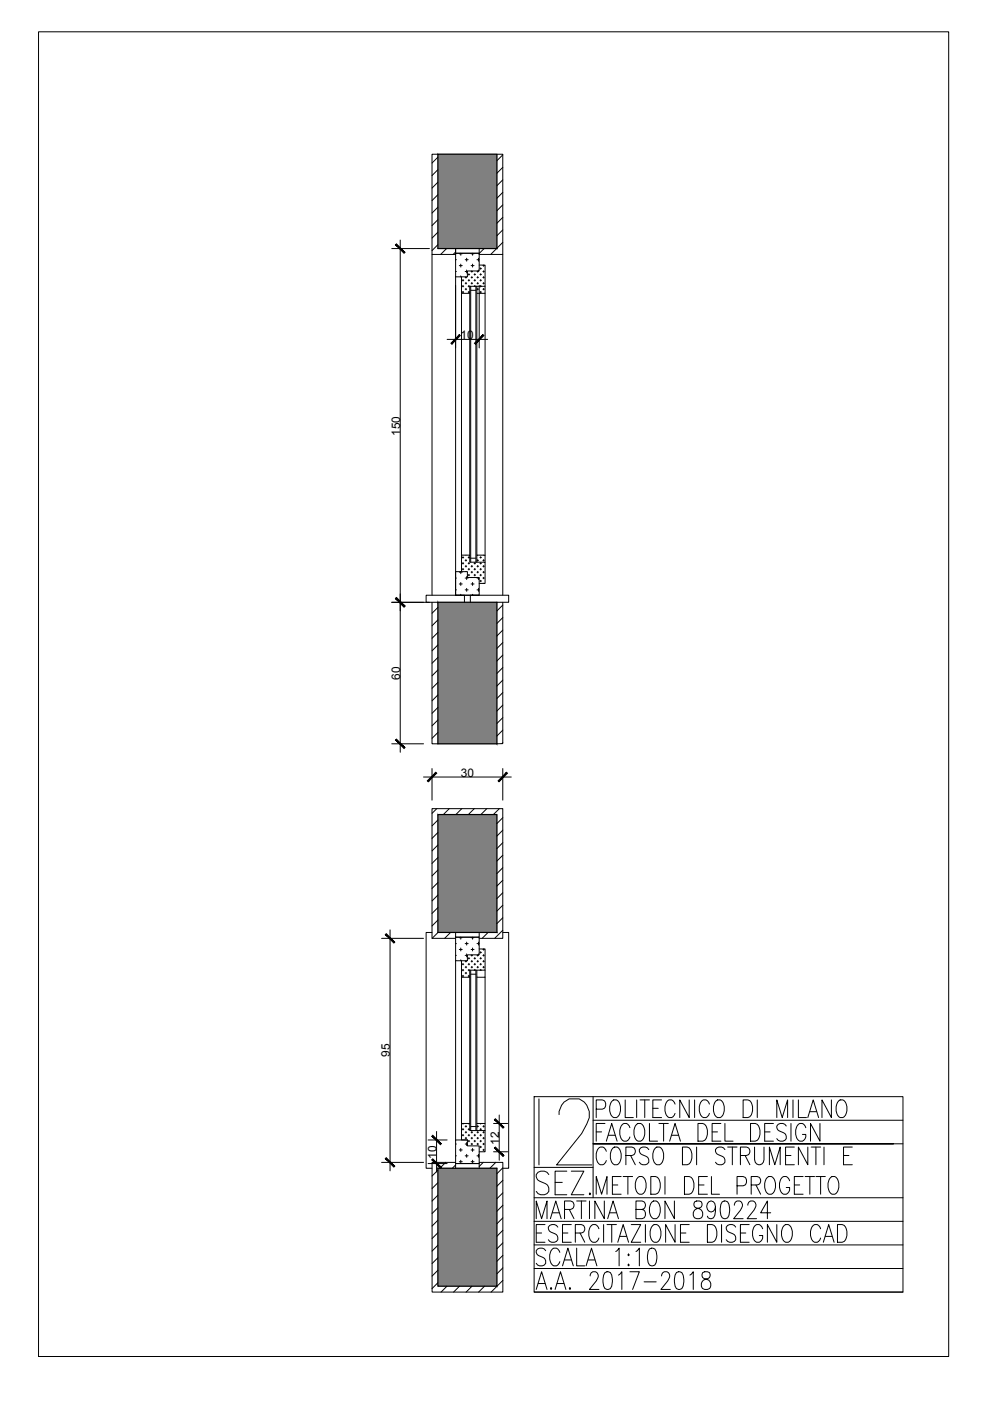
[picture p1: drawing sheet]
<svg xmlns="http://www.w3.org/2000/svg" width="420mm" height="594mm" viewBox="0 0 420 594" stroke-linecap="round" stroke-linejoin="round" font-family="sans-serif">
<!-- layer: MURO -->
<g fill="#808080" stroke="#808080" stroke-width=".42">
<path d="M185.7 65.4l25 40v-40zM185.7 65.4l25 40h-25z"/>
<path d="M185.7 255.4l25 60v-60zM185.7 255.4l25 60h-25z"/>
<path d="M185.7 345.4l25 50v-50zM185.7 345.4l25 50h-25z"/>
<path d="M185.7 495.4l25 50v-50zM185.7 495.4l25 50h-25z"/>
</g>
<path d="M185.7 65.4h25v40h-25zM185.7 255.4h25v60h-25zM185.7 345.4h25v50h-25zM185.7 495.4h25v50h-25z" fill="none" stroke="#000" stroke-width=".5"/>
<g fill="none" stroke="#000" stroke-width=".42">
<path d="M16.3 13.5h385.9v561.7h-385.9zM185.7 65.4h-2.5v42.5h10v-2.5v2h10M185.7 66.6l-2.5 2.5M185.7 71.9l-2.5 2.6M185.7 77.2l-2.5 2.6M210.7 65.4h2.5v42.5h-10v-2.5M213.2 65.7l-2.5 2.5M213.2 71l-2.5 2.5M213.2 76.3l-2.5 2.5M185.7 82.6l-2.5 2.5M185.7 87.9l-2.5 2.5M185.7 93.2l-2.5 2.5"/>
<path d="M185.7 98.5l-2.5 2.5M213.2 81.6l-2.5 2.5M213.2 86.9l-2.5 2.5M213.2 92.2l-2.5 2.5M213.2 97.5l-2.5 2.5M166.1 105.4h16M169.7 101.8v217.2M183.2 107.9v144.5M185.7 103.8l-2.5 2.5M189.3 105.4l-2.5 2.5M193.2 117.4v135h10M193.2 107.4h10v7.5h-5v2.5h-5z"/>
<path d="M193.2 106.9l-1.1 1M193.2 110.1h.3M193.2 115.1h.3M194.7 107.6h1.3M194.7 112.6h1.3M195.4 107.4v.8M195.4 112v1.2M195.4 117v.4M196 118.9h.6M196.3 118.6v.6M197.2 110.1h1.3M197.2 115.1h1"/>
<path d="M197.2 117.6h.7M197.5 117.4v.5M197.5 119.8v.6M197.9 109.5v1.3M197.9 114.5v1.2M198.5 116.4h.6M198.5 118.9h.6M198.8 116.1v.6M198.8 118.6v.6M199.7 107.6h1.3M199.7 112.6h1.3M199.7 115.1h.7"/>
<path d="M199.7 117.6h.7M200 114.9v.5M200 117.3v.6M200 119.8v.6M200.4 107.4v.8M200.4 112v1.2M201 116.4h.6M201 118.9h.6M201.3 116.1v.6M201.3 118.6v.6M202.2 110.1h1M202.2 115.1h.7"/>
<path d="M202.2 117.6h.7M202.5 114.9v.5M202.5 117.3v.6M202.5 119.8v.6M202.9 109.5v1.3M202.9 114.5v.4M203.2 112.4h2.5v9h-6.5v3h-3.5v-7M203.5 113.9h.6M203.5 116.4h.6M203.5 118.9h.6M203.8 113.6v.6M203.8 116.1v.6"/>
<path d="M203.8 118.6v.6M204.7 112.6h.7M204.7 115.1h.7M204.7 117.6h.7M205 112.4v.5M205 114.8v.6M205 117.3v.6M205 119.8v.6M205.2 105.4l-2 2.1M210.6 105.4l-2.6 2.5M213.2 102.8l-2.5 2.5M213.2 107.9v144.5"/>
<path d="M193.2 121v26.5M195.7 124.4v111M196 121.4h.6M196 123.9h.6M196.3 121.1v.6M196.3 123.6v.6M197.2 120.1h.7M197.2 122.6h.7M197.5 122.3v.6M198.5 121.4h.6M198.5 123.9h.6M198.8 121.1v.6"/>
<path d="M198.8 123.6v.6M199.2 124.4v111M199.6 121.4v117M199.6 123.1h2.2M199.7 120.1h.7M201 121.4h.6M201.3 121.1v.3M201.8 121.4v117M202.2 121.4v3h3.5v-3M202.2 124.4v111M202.2 120.1h.7M202.2 122.6h.7"/>
<path d="M202.5 122.3v.6M203.2 121v26.5M203.5 121.4h.6M203.5 123.9h.6M203.8 121.1v.6M203.8 123.6v.6M204.7 120.1h.7M204.7 122.6h.7M205 122.3v.6M205.7 124.4v111M189.6 143.9h17.2M196 236.4h.6"/>
<path d="M196 238.9h.6M196.3 236.1v.6M196.3 238.6v.6M197.2 237.6h.7M197.5 235.4h.1M197.5 237.3v.6M197.5 239.8v.6M198.5 236.4h.6M198.5 238.9h.6M198.8 236.1v.6M198.8 238.6v.6M199.6 236.7h2.2"/>
<path d="M200 239.8v.6M201 238.9h.6M201.3 238.6v.6M202.2 238.4v-3h3.5v3M202.2 237.6h.7M202.5 235.4h.1M202.5 237.3v.6M202.5 239.8v.6M203.5 236.4h.6M203.5 238.9h.6M203.8 236.1v.6M203.8 238.6v.6"/>
<path d="M204.7 237.6h.7M205 235.4h.1M205 237.3v.6M205 239.8v.6M166.1 255.4h16M183.2 255.4v60h2.5M185.7 255.4h-5v-3h16.2v3M185.7 257.6l-2.5 2.5M193.2 242.4h5v2.5h5v7.5h-10zM193.2 245.1h.3M193.2 250.1h.3M194.7 242.6h1.3"/>
<path d="M194.7 247.6h1.3M195.4 242.4v.8M195.4 247v1.2M195.4 252v.4M195.7 242.4v-7h3.5v3h6.5v9h-2.5M196 241.4h.6M196.3 241.1v.6M197.2 245.1h1.3M197.2 250.1h1.3M197.2 240.1h.7M197.5 242.3v.1M197.9 244.5v1.3"/>
<path d="M197.9 249.5v1.2M198.5 241.4h.6M198.5 243.9h.6M198.8 241.1v.6M198.8 243.6v.6M199.4 255.4v-3h16.3v3h-5M199.7 242.6h.7M199.7 247.6h1.3M199.7 240.1h.7M200 242.3v.6M200 244.8v.1M200.4 247v1.2"/>
<path d="M200.4 252v.4M201 241.4h.6M201 243.9h.6M201.3 241.1v.6M201.3 243.6v.6M202.2 242.6h.7M202.2 245.1h1M202.2 250.1h1M202.2 240.1h.7M202.5 242.3v.6M202.5 244.8v.1M202.9 244.9v.9"/>
<path d="M202.9 249.5v1.2M203.5 241.4h.6M203.5 243.9h.6M203.5 246.4h.6M203.8 241.1v.6M203.8 243.6v.6M203.8 246.1v.6M204.7 242.6h.7M204.7 245.1h.7M204.7 240.1h.7M205 242.3v.6M205 244.8v.6"/>
<path d="M205 247.3v.1M213.2 255.4v59.9l-2.5 .1M213.2 256.6l-2.5 2.5M185.7 262.9l-2.5 2.5M185.7 268.2l-2.5 2.5M185.7 273.5l-2.5 2.5M185.7 278.8l-2.5 2.5M213.2 261.9l-2.5 2.5M213.2 267.2l-2.5 2.5M213.2 272.5l-2.5 2.5M213.2 277.8l-2.5 2.5M185.7 284.1l-2.5 2.5"/>
<path d="M185.7 289.4l-2.5 2.5M185.7 294.7l-2.5 2.5M185.7 300l-2.5 2.5M213.2 283.1l-2.5 2.5M213.2 288.4l-2.5 2.5M213.2 293.7l-2.5 2.5M213.2 299l-2.5 2.5M166.1 315.4h13.5M185.7 305.3l-2.5 2.5M185.7 310.6l-2.5 2.5M213.2 304.3l-2.5 2.5M213.2 309.6l-2.5 2.5"/>
<path d="M213.2 314.9l-.5 .4M179.6 329.5h37.2M183.2 325.9v13.4M213.2 325.9v13.4M185.2 342.9l-2 2M185.7 347.7l-2.5 2.5M185.7 353l-2.5 2.5M185.7 358.3l-2.5 2.5M190.5 342.9l-2.5 2.5M195.8 342.9l-2.5 2.5M201.1 342.9l-2.5 2.5M206.4 342.9l-2.5 2.5"/>
<path d="M211.7 342.9l-2.5 2.5M213.2 346.7l-2.5 2.5M213.2 352l-2.5 2.5M213.2 357.3l-2.5 2.5M185.7 363.6l-2.5 2.5M185.7 368.9l-2.5 2.5M185.7 374.2l-2.5 2.5M185.7 379.5l-2.5 2.5M213.2 362.6l-2.5 2.5M213.2 367.9l-2.5 2.5M213.2 373.2l-2.5 2.5M213.2 378.6l-2.5 2.4"/>
<path d="M161.8 397.9h17.8M165.4 394.3v102.2M183.2 395.4h-2.5v100h2.5M185.7 384.8l-2.5 2.5M185.7 390.1l-2.5 2.5M185.7 395.4l-2.5 2.5M191 395.4l-2.5 2.5M193.2 395.4v2h10v-2M193.2 397.4h10v7.5h-5v2.5h-5zM193.2 397.9h-10v-55h30v55h-10M194.7 397.6h1.3M195.4 397.4v.8"/>
<path d="M197.9 399.5v1.2M199.7 397.6h1.3M200.4 397.4v.8M202.9 399.5v1.2M206.9 395.4l-2.5 2.5M213.2 395.4h2.5v100h-2.5M213.2 383.9l-2.5 2.5M213.2 389.2l-2.5 2.5M213.2 394.5l-3.5 3.4M193.2 400.1h.3M193.2 405.1h.3M193.2 407.4v76"/>
<path d="M194.7 402.6h1.3M195.4 402v1.2M195.4 407v.4M195.7 407.4v7h3.5v-3M195.7 414.4v62M196 408.9h.6M196 411.4h.6M196 413.9h.6M196.3 408.6v.6M196.3 411.1v.6M196.3 413.6v.6M197.2 400.1h1.3"/>
<path d="M197.2 405.1h1M197.2 407.6h.7M197.2 410.1h.7M197.2 412.6h.7M197.5 407.4v.5M197.5 409.8v.6M197.5 412.3v.6M197.9 404.5v1.3M198.5 406.4h.6M198.5 408.9h.6M198.5 411.4h.6M198.5 413.9h.6"/>
<path d="M198.8 406.1v.6M198.8 408.6v.6M198.8 411.1v.6M198.8 413.6v.6M199.2 414.4v62M199.6 411.4v68M199.6 413.1h2.2M199.7 402.6h1.3M199.7 405.1h.7M199.7 407.6h.7M199.7 410.1h.7M200 404.9v.5"/>
<path d="M200 407.3v.6M200 409.8v.6M200.4 402v1.2M201 406.4h.6M201 408.9h.6M201 411.4h.6M201.3 406.1v.6M201.3 408.6v.6M201.3 411.1v.3M201.8 411.4v68M202.2 411.4v3h3.5v-3M202.2 414.4v62"/>
<path d="M202.2 400.1h1M202.2 405.1h.7M202.2 407.6h.7M202.2 410.1h.7M202.5 404.9v.5M202.5 407.3v.6M202.5 409.8v.6M202.9 404.5v.4M203.2 402.4h2.5v9h-6.5M203.5 403.9h.6M203.5 406.4h.6M203.5 408.9h.6"/>
<path d="M203.5 411.4h.6M203.8 403.6v.6M203.8 406.1v.6M203.8 408.6v.6M203.8 411.1v.3M204.7 402.6h.7M204.7 405.1h.7M204.7 407.6h.7M204.7 410.1h.7M205 402.4v.5M205 404.8v.6M205 407.3v.6"/>
<path d="M205 409.8v.6M205.7 414.4v62M185.1 479.8v17.2M196 478.9h.6M196.3 476.4v.3M196.3 478.6v.6M197.2 477.6h.7M197.5 477.3v.6M197.5 479.8v.6M198.5 478.9h.6M198.8 476.4v.3M198.8 478.6v.6"/>
<path d="M199.6 477.7h2.2M200 479.8v.6M202.2 479.4v-3h3.5v3M202.2 477.6h.7M202.5 477.3v.6M202.5 479.8v.6M203.5 478.9h.6M203.8 476.4v.3M203.8 478.6v.6M204.7 477.6h.7M205 477.3v.6M205 479.8v.6"/>
<path d="M209.3 476.4h6M211.7 472.8v19.2M226.5 465h156.3v82.9h-156.3zM251.5 465v42.9M251.5 475h131.3M161.8 492.9h17.8M181.5 493.4h8.1M181.5 483.4h8.1M183.7 492.9l-.5 .5M185.7 496.2l-2.5 2.5M189 492.9l-2.5 2.5M193.2 495.4v-2h10v2"/>
<path d="M193.2 483.4h5v2.5h5v7.5h-10zM193.2 494l-1.4 1.4M193.2 485.1h.3M193.2 490.1h.3M193.2 492.9h-10v55h30v-55h-10M194.7 487.6h1.3M194.7 492.6h1.3M195.4 487v1.2M195.4 492v1.2M196 481.4h.6M196.3 481.1v.6M197.2 485.1h1"/>
<path d="M197.2 490.1h1.3M197.2 480.1h.7M197.2 482.6h.7M197.5 482.3v.6M197.9 484.5v1.3M197.9 489.5v1.2M198.2 483.4h-2.5v-7h3.5v3h6.5v9h-2.5M198.5 481.4h.6M198.5 483.9h.6M198.8 481.1v.6M198.8 483.6v.6M199.7 485.1h.7"/>
<path d="M199.7 487.6h1.3M199.7 492.6h1.3M199.7 480.1h.7M199.7 482.6h.7M200 482.3v.6M200 484.8v.6M200.4 487v1.2M200.4 492v1.2M201 481.4h.6M201 483.9h.6M201.3 481.1v.6M201.3 483.6v.6"/>
<path d="M202.2 485.1h.7M202.2 490.1h1M202.2 480.1h.7M202.2 482.6h.7M202.5 482.3v.6M202.5 484.8v.6M202.9 489.5v1.2M203.5 481.4h.6M203.5 483.9h.6M203.5 486.4h.6M203.8 481.1v.6M203.8 483.6v.6"/>
<path d="M203.8 486.1v.6M204.7 485.1h.7M204.7 487.6h.7M204.7 480.1h.7M204.7 482.6h.7M204.9 492.9l-1.7 1.7M205 482.3v.6M205 484.8v.6M205 487.3v.6M209.3 488.4h6M210.2 492.9l-2.5 2.5M213.2 495.2l-2.5 2.5"/>
<path d="M232.7 498a3.1 3.1 0 0 0-5.4 0 2.58 2.58 0 0 0 1.6 2.9l2.3 1a2.51 2.51 0 0 1 1.5 2.5 2.51 2.51 0 0 1-1.9 2.2h-1.5l-1.2-.5-.8-.9M240.3 496.6h-5v10M242.2 496.6h5.3l-5.3 10h5.3M251.5 485h131.3M259.9 486.8l.6-.4a2.51 2.51 0 0 1 2.9 2.9 4.6 4.6 0 0 1-1.8 4.6 2.51 2.51 0 0 1-2.8-2.9 5.2 5.2 0 0 1 1.1-4.2zM263.4 498.9h-3.8v7.5M264.2 498.9h4M265.4 490h2.5a1.82 1.82 0 0 0 1.5-1.8 1.82 1.82 0 0 0-1.5-1.8h-2.5v7.5M266.2 498.9v7.5M267.4 490l2 3.9M270.5 499.3l.6-.4a2.51 2.51 0 0 1 2.8 2.9 4.6 4.6 0 0 1-1.7 4.6 2.51 2.51 0 0 1-2.8-2.9 5.2 5.2 0 0 1 1.1-4.2zM275.1 487.5a2.11 2.11 0 0 0-2.3-1.2 2.11 2.11 0 0 0-1.7 1.9l.5 1.1 2.3 1a1.88 1.88 0 0 1 1.2 1.9 1.88 1.88 0 0 1-1.5 1.7h-1.1l-.9-.4-.5-.7"/>
<path d="M275.9 498.9h2a4.5 4.5 0 0 1 1.5 6.4l-.6 .7-.9 .4h-2zM277.9 486.8l.6-.4a2.51 2.51 0 0 1 2.9 2.9 4.6 4.6 0 0 1-1.8 4.6 2.51 2.51 0 0 1-2.8-2.9 5.2 5.2 0 0 1 1.1-4.2zM281.9 498.9v7.5M289.3 486.4h2a4.5 4.5 0 0 1 1.5 6.4l-.6 .7-.9 .4h-2zM290.2 498.9h2a4.5 4.5 0 0 1 1.4 6.4l-.5 .7-.9 .4h-2zM295.3 486.4v7.5M299.9 498.9h-3.7v7.5M301.6 498.9v7.5h3.5M307.3 487.5a2.11 2.11 0 0 0-2.2-1.2 2.11 2.11 0 0 0-1.8 1.9l.6 1.1 2.3 1a1.88 1.88 0 0 1 1.2 1.9 1.88 1.88 0 0 1-1.5 1.7h-1.1l-.9-.4-.6-.7M310.5 486.4v7.5M313.9 490h2.6a1.82 1.82 0 0 0 1.5-1.8 1.82 1.82 0 0 0-1.5-1.8h-2.6v7.5M315.9 490l2 3.9"/>
<path d="M319.9 486.4v5.4a2.01 2.01 0 0 0 2 2.1 2.01 2.01 0 0 0 2-2.1v-5.4M325.3 499.3l.6-.4a2.51 2.51 0 0 1 2.9 2.9 4.6 4.6 0 0 1-1.7 4.6 2.51 2.51 0 0 1-2.9-2.9 5.2 5.2 0 0 1 1.1-4.2zM326.2 493.9v-7.5l2.3 7.5 2.3-7.5v7.5M333.1 490h2.3M336.8 486.4h-3.7v7.5h3.7M340.5 498.9h-3.7v7.5h3.7M341.4 498.9h4M342.5 486.4v7.5l-4-7.5v7.5M343.4 498.9v7.5M345.9 486.4v7.5M345.9 498.9h4M347.9 498.9v7.5"/>
<path d="M349.4 486.4v7.5M352.2 499.3l.6-.4a2.51 2.51 0 0 1 2.8 2.9 4.6 4.6 0 0 1-1.7 4.6 2.51 2.51 0 0 1-2.8-2.9 5.2 5.2 0 0 1 1.1-4.2zM357.6 490h2.3M361.4 486.4h-3.8v7.5h3.8M378.8 485h-127.3h127.3M185.7 501.5l-2.5 2.5M185.7 506.8l-2.5 2.5M185.7 512.1l-2.5 2.5M185.7 517.4l-2.5 2.5M213.2 500.5l-2.5 2.5M213.2 505.8l-2.5 2.5M213.2 511.1l-2.5 2.5"/>
<path d="M213.2 516.4l-2.5 2.5M226.5 507.9h156.3M226.5 517.9h156.3M252.8 506.4v-7.5l2.3 7.5 2.3-7.5v7.5M296.2 502.5h2.3M312.5 502.8h2.6a2.04 2.04 0 0 0 1.5-1.9 2.04 2.04 0 0 0-1.5-2h-2.6v7.5M318.5 502.5h2.6a1.82 1.82 0 0 0 1.4-1.8 1.82 1.82 0 0 0-1.4-1.8h-2.6v7.5M320.5 502.5l2 3.9M334.8 500.7a2 2 0 0 0-2-1.9 2 2 0 0 0-2 1.9 4.7 4.7 0 0 0 1.4 5.7 2.24 2.24 0 0 0 2.6-2.9h-1.4M336.8 502.5h2.3M185.7 522.7l-2.5 2.5M185.7 528l-2.5 2.5"/>
<path d="M185.7 533.3l-2.5 2.5M185.7 538.6l-2.5 2.5M213.2 521.7l-2.5 2.5M213.2 527l-2.5 2.5M213.2 532.3l-2.5 2.5M213.2 537.6l-2.5 2.5M226.5 527.9h156.3M226.5 537.9h156.3M185.7 543.9l-2.5 2.5M189.5 545.4l-2.5 2.5M194.8 545.4l-2.5 2.5M200.1 545.4l-2.5 2.5"/>
<path d="M205.4 545.4l-2.5 2.5M213.2 542.9l-5 5M226.5 547.9h156.3"/>
</g>
<!-- layer: 0 -->
<g fill="#000" stroke="#000" stroke-width=".42">
<path d="M167.7 103.8l3.6 3.6 .4-.4zM168.1 103.4l3.6 3.6-4-3.2z"/>
<path d="M194.8 141.9l-3.2 4 3.6-3.6zM194.8 141.9l-3.2 4-.4-.4z"/>
<path d="M204.8 141.9l-3.6 3.6 .4 .4zM204.8 141.9l.4 .4-3.6 3.6z"/>
<path d="M168.1 253.4l-.4 .4 4 3.2zM167.7 253.8l4 3.2-.4 .4z"/>
<path d="M167.7 253.8l3.6 3.6 .4-.4zM167.7 253.8l.4-.4 3.6 3.6z"/>
<path d="M168.1 313.4l-.4 .4 4 3.2zM167.7 313.8l4 3.2-.4 .4z"/>
<path d="M184.8 327.5l-3.2 4 3.6-3.6zM184.8 327.5l-3.2 4-.4-.4z"/>
<path d="M211.2 331.1l.4 .4 3.2-4zM214.8 327.5l.4 .4-3.6 3.6z"/>
<path d="M163.4 396.3l3.6 3.6 .4-.4zM163.4 396.3l.4-.4 3.6 3.6z"/>
<path d="M209.7 474.8l3.6 3.6 .3-.4zM209.7 474.8l.3-.4 3.6 3.6z"/>
<path d="M163.8 490.9l-.4 .4 4 3.2zM163.4 491.3l4 3.2-.4 .4z"/>
<path d="M183.1 491.8l4 3.2-3.6-3.6zM183.1 491.8l4 3.2-.4 .4z"/>
<path d="M183.1 481.8l3.6 3.6 .4-.4zM183.1 481.8l.4-.4 3.6 3.6z"/>
<path d="M209.7 486.8l3.9 3.2-3.6-3.6zM209.7 486.8l3.9 3.2-.3 .4z"/>
</g>
<text font-size="30.9" x="251.9" y="495.3" transform="rotate(-90 251.9 495.3)">I2</text>
<text font-size="12.3" x="226.1" y="528.1">ESERCITAZIONE DISEGNO CAD</text>
<g font-size="11.9">
<text x="251.5" y="475.2">POLITECNICO DI MILANO</text>
<text x="251.5" y="485.1">FACOLTA DEL DESIGN</text>
<text x="226.1" y="517.9">MARTINA BON 890224</text>
<text x="226.1" y="538">SCALA 1:10</text>
<text x="226.1" y="547.9">A.A. 2017-2018</text>
</g>
<g font-size="5">
<text x="195.2" y="143.9">10</text>
<text x="169.6" y="184.7" transform="rotate(-90 169.6 184.7)">150</text>
<text x="169.6" y="288.1" transform="rotate(-90 169.6 288.1)">60</text>
<text x="195.4" y="329.4">30</text>
<text x="165.3" y="448.2" transform="rotate(-90 165.3 448.2)">95</text>
<text x="211.6" y="485.3" transform="rotate(-90 211.6 485.3)">12</text>
<text x="185" y="491.3" transform="rotate(-90 185 491.3)">10</text>
</g>
</svg>
